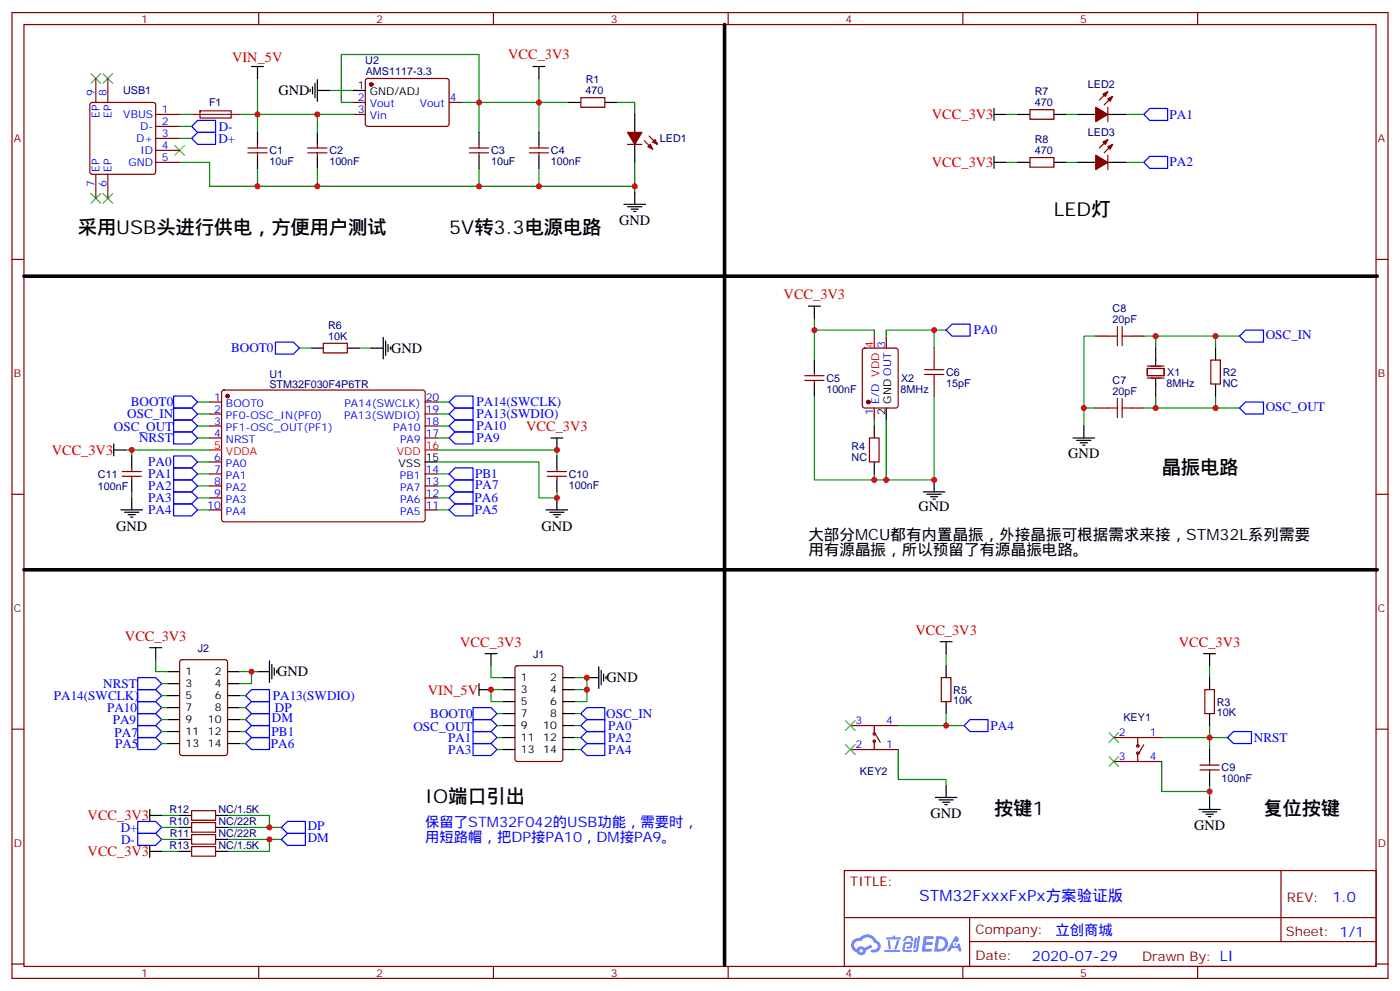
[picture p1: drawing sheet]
<svg xmlns="http://www.w3.org/2000/svg" width="412mm" height="292mm" viewBox="0 0 412 292" stroke-linecap="round" stroke-linejoin="round" font-family="sans-serif">
<g fill="none" stroke="#870000" stroke-width=".35">
<path d="M3.5 3.7h405.4v284.3h-405.4zM7.1 7.2h398.2v277.3h-398.2zM76.2 3.7v3.5M145.3 3.7v3.5M214.5 3.7v3.5M283.6 3.7v3.5M352.8 3.7v3.5M3.5 76.4h3.6M405.3 76.4h3.6M3.5 145.5h3.6M405.3 145.5h3.6M3.5 214.7h3.6"/>
<path d="M405.3 214.7h3.6M248.7 256.3h156.6v28.2h-156.6zM377.3 256.3v20.9M248.7 270.1h156.5M285.6 277.2h119.6M285.6 270.1v14.2M3.5 283.8h3.6M76.2 284.5v3.5M145.3 284.5v3.5M214.5 284.5v3.5M283.6 284.5v3.5M352.8 284.5v3.5"/>
<path d="M405.3 283.8h3.6"/>
</g>
<g fill="#5487ff">
<path d="M272.1 275.6h2.6l.3 .2-.1 .6h-2l-.1 1h1.6l.4 .4-.4 .3h-1.7l-.2 1.2 1.8 .1 .3 .3-.2 .4h-2.9z"/>
<path d="M281.4 275.7h.7l.4 1.3-.7 .3a.74 .74 0 0 0-1.1 .3 .74 .74 0 0 0 .5 1.1 .74 .74 0 0 0 .9-.7l.5-.3 .7 2.4h-.9l-.2-1h-1.9l-.5 1h-.9z"/>
<path d="M269.5 276.1h.6l-.4 2.9a.31 .31 0 0 1-.3 .3 .31 .31 0 0 1-.3-.3z"/>
<path d="M270.4 275.6h.6l-.5 4a.89 .89 0 0 1-.7 .7 .89 .89 0 0 1-.9-.3l1-.5z"/>
<path d="M266.8 275.8l.6-.2 1.2 .1 .5 1.3-.6 .1-.4-.9-1 .1a.95 .95 0 0 1-1 .8l-.1-.2z"/>
<path d="M266.4 277.5l1.8-.2a1.04 1.04 0 0 1 .6 1.1 1.04 1.04 0 0 1-.8 .9h-.7a.29 .29 0 0 1-.3-.4 .29 .29 0 0 1 .3-.2h.7l.2-.8h-1.4l-.4 1.7 1.9 .1a.29 .29 0 0 1 .3 .3 .29 .29 0 0 1-.3 .3h-2l-.4-.3 .2-2.1z"/>
<path d="M260.5 279.7h4.4a.3 .3 0 0 1 .3 .3 .3 .3 0 0 1-.3 .3h-4.3z"/>
<path d="M264.3 276.8h.6l-.5 1.6a1.02 1.02 0 0 1-.7 1.2l-.2-.3z"/>
<path d="M261.5 276.8h.6l.3 2.4-.3 .3-.3-.2z"/>
<path d="M261.1 276h1.9l.2-.5h.5l-.1 .5h1.5a.29 .29 0 0 1 .3 .3 .29 .29 0 0 1-.3 .3h-3.9z"/>
<path d="M275.8 275.6l-.6 4.5h1.4a2.27 2.27 0 0 0 2.7-2.3 2.27 2.27 0 0 0-2.7-2.2zM276.6 276.4a1.5 1.5 0 0 1 1.8 1.6 1.5 1.5 0 0 1-1.9 1.3h-.3z"/>
<path d="M251.4 276.8a2.09 2.09 0 0 0 1 3.5 1.37 1.37 0 0 0 1.5 .9 1.37 1.37 0 0 0 1.1-1.4l2-1-.5-.7-1.8 1a1.4 1.4 0 0 0-2.3 .4 1.32 1.32 0 0 1-.6-1.9 1.32 1.32 0 0 1 1.9-.4 2.02 2.02 0 0 1 2-1.3 2.02 2.02 0 0 1 1.8 1.6 1.09 1.09 0 0 1 1.1 1.4 1.09 1.09 0 0 1-1.6 .7 .41 .41 0 0 0-.5 .3 .41 .41 0 0 0 .4 .5 1.89 1.89 0 0 0 2.4-1.2 1.89 1.89 0 0 0-1.2-2.4 2.98 2.98 0 0 0-5-.6l-1 .1zM253.2 279.9a.52 .52 0 0 1 1 0 .52 .52 0 0 1-1 0z"/>
<circle cx="281.4" cy="277.9" r=".28"/>
</g>
<g fill="none" stroke="#870000" stroke-width=".35">
<path d="M26.7 30.4l.5-.2h18l.5 .2 .2 .5v19.7l-.3 .5-.4 .2h-18l-.5-.2-.2-.5v-19.7zM28.2 23.1v7.1M31.7 23.1v7.1M45.9 33.7h7M45.9 37.2h7M58.9 32.6h9.2v2.1h-9.2zM104.1 33.7h3.5M104.1 30.2h3.5M107.8 23.3l.5-.2 23.6 .1 .4 .6-.1 13-.6 .4h-23.6l-.4-.7v-12.7zM132.3 30.2h3.5M171.1 28.8h7.1v2.8h-7.1zM303.4 32.3h7v2.8h-7z"/>
<path d="M326.3 27l-2.5 2.5M326.3 31.6v4.2M327.7 28.4l-2.4 2.5M28.2 51.3v7.1M31.7 51.3v7.1M45.9 40.7h7M45.9 44.3h7M45.9 47.8h7M73 43.6h5.7M73 45h5.7M75.8 42.5v1.1M75.8 45v1"/>
<path d="M90.7 43.6h5.6M90.7 45h5.6M93.5 42.5v1.1M93.5 45v1M138.3 43.6h5.6M138.3 45h5.6M141.1 42.5v1.1M141.1 45v1M155.9 43.6h5.7M155.9 45h5.7M158.7 42.5v1.1M158.7 45v1"/>
<path d="M184.9 42.5h4.2M189.8 41.5l2.5 2.4M191.2 40l2.5 2.5M303.4 46.4h7v2.8h-7zM326.3 45.7v4.2M326.3 41.1l-2.5 2.5M327.7 42.5l-2.4 2.5M261.1 99v3.5M322.8 99h3.5M333.4 99h3.5M61.7 118.4h3.6M65.5 115l.5-.2 58.8 .1 .4 .6v37.7l-.7 .4h-58.8l-.4-.7v-37.4z"/>
<path d="M95.2 101.1h7.1v2.8h-7.1zM125.2 118.4h3.6M237.1 110.6h5.6M237.1 112h5.6M239.9 109.5v1.1M239.9 112v1.1M254.2 102.7l.5-.2h9.2l.6 .4 .1 16.5-.5 .7h-9.4l-.6-.4-.1-16.5zM275.2 102.5v3.5M275.2 113.1v3.5M338 108.5h4.9v2.1h-4.9zM338 111.3h4.9M338 107.8h4.9"/>
<path d="M356.7 106h2.8v7.1h-2.8zM36 138.8h5.6M38.8 137.8v1M61.7 121.9h3.6M61.7 125.4h3.6M61.7 128.9h3.6M61.7 136h3.6M61.7 139.5h3.6M125.2 121.9h3.6M125.2 125.4h3.6M125.2 128.9h3.6M125.2 139.5h3.6"/>
<path d="M161.2 138.8h5.7M164 137.8v1M256.1 128.9h2.8v7.1h-2.8zM257.5 120.1v3.5M322.8 120.1h3.5M333.4 120.1h3.5M36 140.2h5.6M38.8 140.2v1.1M61.7 143.1h3.6M61.7 146.6h3.6M61.7 150.1h3.6M125.2 143.1h3.6"/>
<path d="M125.2 146.6h3.6M125.2 150.1h3.6M161.2 140.2h5.7M164 140.2v1.1M53.2 194.4l.4-.2h12.7l.7 .4v27.1l-.4 .7h-13l-.6-.4-.1-27.1zM151.9 196.2l.5-.2h12.7l.7 .4v27.1l-.5 .6-12.9 .1-.7-.5v-27zM277.3 199.5h2.8v7.1h-2.8zM250.5 213.6h14.1M257.5 213.6v2.5M257.5 218.2v2.5M257.9 216.1l1.4 2.4M328.1 217.1h14.1"/>
<path d="M335.1 217.1v2.5M336.9 219.3l-1.4 2.4M354.9 203h2.8v7.1h-2.8zM56.4 238.7h7.1v2.8h-7.1zM250.5 220.7h14.1M328.1 224.2h14.1M335.1 221.7v2.5M353.5 226.7h5.6M353.5 225.2h5.6M356.3 224.2v1M356.3 226.7v1M56.4 242.2h7.1v2.8h-7.1z"/>
<path d="M56.4 245.7h7.1v2.8h-7.1zM56.4 249.2h7.1v2.9h-7.1z"/>
<circle cx="257.5" cy="216.1" r=".35"/>
<circle cx="257.5" cy="218.2" r=".35"/>
<circle cx="335.1" cy="219.6" r=".35"/>
<circle cx="335.1" cy="221.7" r=".35"/>
</g>
<g fill="#870000" stroke="#870000" stroke-width=".35">
<path d="M184.9 39h4.2l-2.1 3.5z"/>
<path d="M190.9 43.2l.7-.7 .7 1.4z"/>
<path d="M192.3 41.8l.7-.7 .7 1.4z"/>
<path d="M322.8 31.6l3.5 2.1-3.5 2.1z"/>
<path d="M326.3 29.1l1.4-.7-.7 1.4z"/>
<path d="M324.9 27.7l1.4-.7-.7 1.4z"/>
<path d="M322.8 45.7l3.5 2.1-3.5 2.1z"/>
<path d="M326.3 43.2l1.4-.7-.7 1.4z"/>
<path d="M324.9 41.8l1.4-.7-.7 1.4z"/>
<circle cx="67" cy="116.6" r=".53"/>
<circle cx="109.4" cy="24.9" r=".53"/>
<circle cx="255.8" cy="118.4" r=".53"/>
</g>
<path d="M257.5 99v3.5M61.7 132.5h3.6M125.2 132.5h3.6" fill="none" stroke="#f00" stroke-width=".35"/>
<g fill="none" stroke="#000" stroke-width=".35">
<path d="M74.1 19.6h3.5M75.8 19.6v3.5M157 19.6h3.5M158.7 19.6v3.5M75.8 39v3.5M91.4 26.3v.7M92.1 25.6v2.1M92.8 24.5v4.3M93.5 26.6h3.5M93.5 23.5v6.3M93.5 39v3.5M104.1 26.6h3.5"/>
<path d="M141.1 39v3.5M158.7 39v3.5M167.6 30.2h3.5M178.2 30.2h3.5M187 33.7v5.3M292.8 33.7h3.5M292.8 31.9v3.6M299.9 33.7h3.5M310.4 33.7h3.6M317.5 33.7h5.3M326.3 33.7h5.3M75.8 46v3.6"/>
<path d="M93.5 46v3.6M141.1 46v3.6M158.7 46v3.6M187 42.5v5.3M187 56.6v3.5M292.8 47.8h3.5M292.8 46v3.6M299.9 47.8h3.5M310.4 47.8h3.6M317.5 47.8h5.3M326.3 47.8h5.3M183.8 60.1h6.3"/>
<path d="M184.9 60.9h4.2M185.9 61.6h2.1M186.6 62.3h.7M112.9 99.3v6.4M238.1 90.1h3.6M239.9 90.1v3.6M91.7 102.5h3.5M102.3 102.5h3.5M109.4 102.5h3.5M113.6 100.4v4.2M114.3 101.4v2.1M115 102.1v.7"/>
<path d="M239.9 106v3.5M239.9 113.1v3.5M340.4 102.5v4.9M340.4 111.7v4.9M358.1 102.5v3.5M358.1 113.1v3.5M33.5 132.5h3.5M33.5 130.7v3.5M38.8 134.2v3.6M125.2 136h3.6M162.3 128.9h3.5M164 128.9v3.6"/>
<path d="M164 134.2v3.6M257.5 125.4v3.5M257.5 136v3.5M261.1 120.1v3.5M316.1 128.9h6.3M317.1 129.6h4.3M318.2 130.4h2.1M318.9 131.1h.7M319.3 125.4v3.5M35.6 150.1h6.4M36.7 150.8h4.2M37.7 151.5h2.2"/>
<path d="M38.5 152.2h.7M38.8 141.3v3.5M38.8 146.6v3.5M160.9 150.1h6.3M161.9 150.8h4.3M163 151.5h2.1M163.7 152.2h.7M164 141.3v3.5M164 146.6v3.5M272 144.8h6.3M273 145.5h4.3M274.1 146.2h2.1"/>
<path d="M274.8 146.9h.7M275.2 141.3v3.5M44.1 190.7h3.5M45.9 190.7v3.5M49.4 197.7h3.5M67 197.7h3.6M75.8 197.7h3.6M79.4 194.6v6.3M80.1 195.6v4.2M80.8 196.7v2.1M81.5 197.4v.7M142.9 192.4h3.5"/>
<path d="M144.6 192.4v3.6M148.2 199.5h3.5M165.8 199.5h3.5M172.9 199.5h3.5M176.4 196.3v6.4M177.1 197.4v4.2M177.8 198.4v2.2M178.5 199.1v.7M276.9 188.9h3.6M278.7 188.9v3.5M278.7 196v3.5M354.5 192.4h3.6"/>
<path d="M356.3 192.4v3.6M356.3 199.5v3.5M49.4 201.3h3.5M49.4 204.8h3.5M49.4 208.3h3.5M49.4 211.8h3.5M49.4 215.4h3.5M49.4 218.9h3.5M67 201.3h3.6M67 204.8h3.6M67 208.3h3.6M67 211.8h3.6"/>
<path d="M67 215.4h3.6M67 218.9h3.6M141.1 201.3v3.5M141.1 203h3.5M148.2 203h3.5M148.2 206.6h3.5M148.2 210.1h3.5M148.2 213.6h3.5M148.2 217.1h3.5M165.8 203h3.5M165.8 206.6h3.5M165.8 210.1h3.5"/>
<path d="M165.8 213.6h3.5M165.8 217.1h3.5M278.7 206.6v3.5M356.3 210.1v3.5M44.1 238.3v3.5M148.2 220.7h3.5M165.8 220.7h3.5M275.5 234.8h6.4M276.6 235.5h4.2M277.6 236.2h2.2M278.3 236.9h.7M278.7 231.2v3.6"/>
<path d="M353.1 238.3h6.4M354.2 239h4.2M355.2 239.7h2.2M356.3 220.7v3.5M356.3 227.7v3.5M356.3 234.8v3.5M44.1 240.1h3.5M44.1 248.9v3.5M44.1 250.6h3.5M52.9 240.1h3.5M52.9 250.6h3.5M52.9 243.6h3.5"/>
<path d="M52.9 247.1h3.5M63.5 240.1h3.5M63.5 250.6h3.5M63.5 243.6h3.5M63.5 247.1h3.5M356 240.4h.7"/>
</g>
<g fill="none" stroke="#008700" stroke-width=".35">
<path d="M52.9 33.7h3.5M52.9 37.2h3.5M70.6 33.7h5.2v5.3M75.8 23.1v10.6h17.7M97 26.6h7.1M104.1 30.2h-3.6v-14.1h40.6v14.1h-5.3M104.1 33.7h-10.6v5.3M141.1 39v-8.8h17.6v8.8M158.7 23.1v7.1h8.9M181.7 30.2h5.3v3.5M296.3 33.7h3.6M314 33.7h3.5"/>
<path d="M331.6 33.7h5.3M52.9 47.8h8.8v7.1h14.1v-5.3M52.9 40.7h3.5M93.5 49.6v5.3M141.1 49.6v5.3h-65.3M158.7 49.6v5.3h-17.6M187 47.8v7.1h-28.3M187 54.9v1.7M296.3 47.8h3.6M314 47.8h3.5M331.6 47.8h5.3M239.9 93.7v3.5"/>
<path d="M257.5 99v-1.8h-17.6v8.8M261.1 99v-1.8h14.1v5.3M275.2 97.2h3.5M322.8 99h-3.5v21.1h3.5M336.9 99h3.5v3.5M340.4 99h17.7v3.5M358.1 99h7M58.2 118.4h3.5M88.2 102.5h3.5M105.8 102.5h3.6M128.8 118.4h3.5M239.9 116.6v24.7h21.2v-17.7"/>
<path d="M275.2 116.6v24.7h-14.1M340.4 116.6v3.5h-3.5M358.1 116.6v3.5h-17.7M37 132.5h24.7M38.8 132.5v1.7M58.2 128.9h3.5M58.2 139.5h3.5M58.2 121.9h3.5M58.2 125.4h3.5M58.2 136h3.5M128.8 132.5h35.2v1.7M128.8 136h29.9v10.6h5.3v-1.8"/>
<path d="M128.8 128.9h3.5M128.8 139.5h3.5M128.8 121.9h3.5M128.8 125.4h3.5M257.5 123.6v1.8M257.5 139.5v1.8M319.3 120.1v5.3M358.1 120.1h7M38.8 144.8v1.8M58.2 150.1h3.5M58.2 143.1h3.5M58.2 146.6h3.5"/>
<path d="M128.8 150.1h3.5M128.8 143.1h3.5M128.8 146.6h3.5M45.9 194.2v3.5h3.5M70.6 197.7h3.5v3.6h-3.5M74.1 197.7h1.7M144.6 196v3.5h3.6M169.3 199.5h3.6v3.5h-3.6M278.7 192.4v3.6M356.3 196v3.5M47.6 204.8h1.8M47.6 208.3h1.8"/>
<path d="M47.6 215.4h1.8M47.6 218.9h1.8M47.6 211.8h1.8M47.6 201.3h1.8M70.6 204.8h1.7M70.6 208.3h1.7M70.6 215.4h1.7M70.6 218.9h1.7M70.6 211.8h1.7M146.4 217.1h1.8M146.4 213.6h1.8M146.4 210.1h1.8"/>
<path d="M148.2 203h-3.6v3.6h3.6M169.3 217.1h1.8M169.3 213.6h1.8M169.3 210.1h1.8M172.9 203v3.6h-3.6M264.6 213.6h14.1M278.7 210.1v3.5h5.3M342.2 217.1h19.4M356.3 213.6v7.1M146.4 220.7h1.8M169.3 220.7h1.8M264.6 220.7v8.8h14.1v1.7"/>
<path d="M342.2 224.2v8.8h14.1M356.3 231.2v3.6M47.6 247.1h5.3M47.6 243.6h5.3M47.6 240.1h5.3M47.6 250.6h5.3M67 240.1h12.4v3.5M67 247.1h15.9M67 243.6h15.9M79.4 247.1v3.5h-12.4"/>
</g>
<g fill="none" stroke="#3c3" stroke-width=".35">
<path d="M26.8 21.7l2.8 2.8M29.6 21.7l-2.8 2.8M30.3 21.7l2.9 2.8M33.2 21.7l-2.9 2.8M26.8 57l2.8 2.8M29.6 57l-2.8 2.8M30.3 57l2.9 2.8M33.2 57l-2.9 2.8M51.5 42.9l2.8 2.8M54.3 42.9l-2.8 2.8M249.1 219.3l2.8 2.8M249.1 212.2l2.8 2.8"/>
<path d="M251.9 219.3l-2.8 2.8M251.9 212.2l-2.8 2.8M326.7 215.7l2.8 2.8M329.5 215.7l-2.8 2.8M326.7 222.8l2.8 2.8M329.5 222.8l-2.8 2.8"/>
</g>
<path d="M56.4 33.7h14.2" fill="none" stroke="#8c2424" stroke-width=".35"/>
<g fill="none" stroke="#00f" stroke-width=".35">
<path d="M58.2 35.5h5.3v3.5h-5.3l-1.8-1.8zM338.7 31.9h5.3v3.6h-5.3l-1.8-1.8zM56.4 40.7l1.8-1.7h5.3v3.5h-5.3zM336.9 47.8l1.8-1.8h5.3v3.6h-5.3zM278.7 97.2l1.8-1.8h5.3v3.6h-5.3zM365.1 99l1.8-1.8h5.3v3.5h-5.3zM51.2 116.6h5.2l1.8 1.8-1.8 1.7h-5.2zM81.1 100.7h5.3l1.8 1.8-1.8 1.7h-5.3zM132.3 118.4l1.8-1.8h5.2v3.5h-5.2zM51.2 127.2h5.2l1.8 1.7-1.8 1.8h-5.2zM51.2 120.1h5.2l1.8 1.8-1.8 1.7h-5.2zM51.2 123.6h5.2l1.8 1.8-1.8 1.8h-5.2z"/>
<path d="M51.2 134.2h5.2l1.8 1.8-1.8 1.8h-5.2zM51.2 137.8h5.2l1.8 1.7-1.8 1.8h-5.2zM132.3 121.9l1.8-1.8h5.2v3.5h-5.2zM132.3 125.4l1.8-1.8h5.2v3.6h-5.2zM132.3 128.9l1.8-1.7h5.2v3.5h-5.2zM132.3 139.5l1.8-1.7h5.2v3.5h-5.2zM365.1 120.1l1.8-1.7h5.3v3.5h-5.3zM51.2 141.3h5.2l1.8 1.8-1.8 1.7h-5.2zM51.2 144.8h5.2l1.8 1.8-1.8 1.7h-5.2zM51.2 148.3h5.2l1.8 1.8-1.8 1.8h-5.2zM132.3 150.1l1.8-1.8h5.2v3.6h-5.2zM132.3 143.1l1.8-1.8h5.2v3.5h-5.2z"/>
<path d="M132.3 146.6l1.8-1.8h5.2v3.5h-5.2zM40.6 199.5h5.3l1.7 1.8-1.7 1.7h-5.3zM40.6 203h5.3l1.7 1.8-1.7 1.8h-5.3zM40.6 206.6h5.3l1.7 1.7-1.7 1.8h-5.3zM40.6 210.1h5.3l1.7 1.7-1.7 1.8h-5.3zM40.6 213.6h5.3l1.7 1.8-1.7 1.7h-5.3zM40.6 217.1h5.3l1.7 1.8-1.7 1.8h-5.3zM72.3 204.8l1.8-1.8h5.3v3.6h-5.3zM72.3 208.3l1.8-1.7h5.3v3.5h-5.3zM74.1 213.6h5.3v3.5h-5.3l-1.8-1.7zM74.1 217.1h5.3v3.6h-5.3l-1.8-1.8zM74.1 210.1h5.3v3.5h-5.3l-1.8-1.8z"/>
<path d="M139.3 208.3h5.3l1.8 1.8-1.8 1.7h-5.3zM139.3 215.4h5.3l1.8 1.7-1.8 1.8h-5.3zM139.3 218.9h5.3l1.8 1.8-1.8 1.7h-5.3zM139.3 211.8h5.3l1.8 1.8-1.8 1.8h-5.3zM171.1 210.1l1.8-1.8h5.3v3.5h-5.3zM171.1 213.6l1.8-1.8h5.3v3.6h-5.3zM171.1 217.1l1.8-1.7h5.3v3.5h-5.3zM284 213.6l1.8-1.8h5.2v3.6h-5.2zM361.6 217.1l1.8-1.7h5.3v3.5h-5.3zM171.1 220.7l1.8-1.8h5.3v3.5h-5.3zM40.6 241.8h5.3l1.7 1.8-1.7 1.8h-5.3zM40.6 245.4h5.3l1.7 1.7-1.7 1.8h-5.3z"/>
<path d="M82.9 243.6l1.8-1.8h5.3v3.6h-5.3zM82.9 247.1l1.8-1.7h5.3v3.5h-5.3z"/>
</g>
<path d="M326.3 99h2.8M329.1 96.1v5.7M330.6 99h2.8M330.6 96.1v5.7M272.3 110.2h5.7M272.3 108.8h5.7M275.2 106v2.8M275.2 110.2v2.9M329.1 117.3v5.6M330.6 117.3v5.6M326.3 120.1h2.8M330.6 120.1h2.8" fill="none" stroke="#a10000" stroke-width=".35"/>
<path d="M213.4 7.2v277M7.1 81.3h398.6M7.1 167.7h398.6" fill="none" stroke="#000" stroke-width="1.1"/>
<g fill="#c00">
<circle cx="144.6" cy="203" r=".88"/>
<circle cx="275.2" cy="97.2" r=".88"/>
<circle cx="38.8" cy="132.5" r=".88"/>
<circle cx="239.9" cy="97.2" r=".88"/>
<circle cx="358.1" cy="120.1" r=".88"/>
<circle cx="319.3" cy="120.1" r=".88"/>
<circle cx="340.4" cy="120.1" r=".88"/>
<circle cx="340.4" cy="99" r=".88"/>
<circle cx="358.1" cy="99" r=".88"/>
<circle cx="158.8" cy="54.9" r=".88"/>
<circle cx="141.1" cy="54.9" r=".88"/>
<circle cx="75.8" cy="54.9" r=".88"/>
<circle cx="158.8" cy="30.2" r=".88"/>
<circle cx="141.1" cy="30.2" r=".88"/>
<circle cx="187" cy="54.9" r=".88"/>
<circle cx="75.8" cy="33.7" r=".88"/>
<circle cx="93.5" cy="54.9" r=".88"/>
<circle cx="93.5" cy="33.7" r=".88"/>
<circle cx="356.3" cy="233" r=".88"/>
<circle cx="356.3" cy="217.1" r=".88"/>
<circle cx="278.7" cy="213.6" r=".88"/>
<circle cx="257.5" cy="141.3" r=".88"/>
<circle cx="261.1" cy="141.3" r=".88"/>
<circle cx="275.2" cy="141.3" r=".88"/>
<circle cx="164" cy="146.6" r=".88"/>
<circle cx="164" cy="132.5" r=".88"/>
<circle cx="79.4" cy="247.1" r=".88"/>
<circle cx="79.4" cy="243.6" r=".88"/>
<circle cx="74.1" cy="197.7" r=".88"/>
<circle cx="172.9" cy="199.5" r=".88"/>
<circle cx="172.9" cy="203" r=".88"/>
</g>
<g font-size="5.6">
<text x="310.4" y="63.7">LED灯</text>
<text x="22.9" y="69">采用USB头进行供电，方便用户测试</text>
<text x="132.3" y="69">5V转3.3电源电路</text>
<text x="342.2" y="139.5">晶振电路</text>
<text x="125.2" y="236.5">IO端口引出</text>
<text x="292.8" y="240.1">按键1</text>
<text x="372.2" y="240.1">复位按键</text>
</g>
<g font-size="4.6">
<text x="238.1" y="158.9">大部分MCU都有内置晶振，外接晶振可根据需求来接，STM32L系列需要</text>
<text x="238.1" y="163.5">用有源晶振，所以预留了有源晶振电路。</text>
</g>
<text font-size="4.6" fill="#00f" x="270.8" y="265.3">STM32FxxxFxPx方案验证版</text>
<g font-size="4.2" fill="#f00">
<text x="149.7" y="17.5">VCC_3V3</text>
<text x="68.4" y="18.2">VIN_5V</text>
<text x="274.5" y="35.1">VCC_3V3</text>
<text x="274.5" y="49.2">VCC_3V3</text>
<text x="230.8" y="88">VCC_3V3</text>
<text x="155" y="126.8">VCC_3V3</text>
<text x="15.2" y="133.9">VCC_3V3</text>
<text x="36.8" y="188.6">VCC_3V3</text>
<text x="135.6" y="190.3">VCC_3V3</text>
<text x="269.6" y="186.8">VCC_3V3</text>
<text x="347.3" y="190.3">VCC_3V3</text>
<text x="126" y="204.5">VIN_5V</text>
<text x="25.8" y="241.5">VCC_3V3</text>
<text x="25.8" y="252.1">VCC_3V3</text>
</g>
<g font-size="4.2">
<text x="82" y="28">GND</text>
<text x="182.4" y="66.1">GND</text>
<text x="115.2" y="103.9">GND</text>
<text x="314.7" y="134.9">GND</text>
<text x="270.6" y="150.5">GND</text>
<text x="34.2" y="156.2">GND</text>
<text x="159.5" y="156.2">GND</text>
<text x="81.7" y="199.1">GND</text>
<text x="178.7" y="200.9">GND</text>
<text x="274.1" y="240.9">GND</text>
<text x="351.7" y="244.4">GND</text>
</g>
<g font-size="4.2" fill="#00f">
<text x="125.2" y="243.6">保留了STM32F042的USB功能，需要时，</text>
<text x="125.2" y="247.8">用短路帽，把DP接PA10，DM接PA9。</text>
<text x="392.5" y="265.6">1.0</text>
<text x="310.9" y="275.1">立创商城</text>
<text x="304" y="282.9">2020-07-29</text>
</g>
<g font-size="3.9" fill="#00f">
<text x="344.5" y="34.9">PA1</text>
<text x="64.3" y="42">D+</text>
<text x="64.4" y="38.4">D-</text>
<text x="344.5" y="49">PA2</text>
<text x="286.9" y="98.4">PA0</text>
<text x="372.8" y="99.8">OSC_IN</text>
<text x="68.1" y="103.7">BOOT0</text>
<text x="38.5" y="119.6">BOOT0</text>
<text x="140.3" y="119.6">PA14(SWCLK)</text>
<text x="37.5" y="123.1">OSC_IN</text>
<text x="140.3" y="123.1">PA13(SWDIO)</text>
<text x="372.8" y="121">OSC_OUT</text>
<text x="33.6" y="127">OSC_OUT</text>
<text x="41" y="130.2">NRST</text>
<text x="140.3" y="126.6">PA10</text>
<text x="140.3" y="130.1">PA9</text>
<text x="43.7" y="137.3">PA0</text>
<text x="43.7" y="140.8">PA1</text>
<text x="140" y="144">PA7</text>
<text x="140" y="140.8">PB1</text>
<text x="43.7" y="144.4">PA2</text>
<text x="43.7" y="147.9">PA3</text>
<text x="139.8" y="147.8">PA6</text>
<text x="43.7" y="151.4">PA4</text>
<text x="139.8" y="151.3">PA5</text>
<text x="30.4" y="202.5">NRST</text>
<text x="15.9" y="206.1">PA14(SWCLK)</text>
<text x="31.5" y="209.6">PA10</text>
<text x="80.4" y="206">PA13(SWDIO)</text>
<text x="81" y="209.6">DP</text>
<text x="33.2" y="213.2">PA9</text>
<text x="80.1" y="212.5">DM</text>
<text x="121.8" y="215.2">OSC_OUT</text>
<text x="126.7" y="211.3">BOOT0</text>
<text x="178.6" y="211.3">OSC_IN</text>
<text x="179.2" y="214.8">PA0</text>
<text x="291.8" y="214.8">PA4</text>
<text x="33.8" y="216.9">PA7</text>
<text x="33.9" y="220.1">PA5</text>
<text x="79.8" y="220.1">PA6</text>
<text x="80" y="216.6">PB1</text>
<text x="132" y="218.4">PA1</text>
<text x="132" y="222">PA3</text>
<text x="179.1" y="218.3">PA2</text>
<text x="179.1" y="221.9">PA4</text>
<text x="369.4" y="218.4">NRST</text>
<text x="35.5" y="244.8">D+</text>
<text x="90.7" y="244.3">DP</text>
<text x="35.7" y="248.4">D-</text>
<text x="90.7" y="247.8">DM</text>
</g>
<g font-size="3.9" fill="#800">
<text x="250.5" y="260.9">TITLE:</text>
<text x="379.1" y="265.6">REV:</text>
<text x="287.4" y="275.1">Company:</text>
<text x="378.7" y="275.7">Sheet: 1/1</text>
<text x="287.4" y="282.8">Date:</text>
<text x="336.4" y="282.8">Drawn By: LI</text>
</g>
<g font-size="3.2" fill="#800">
<text x="41.6" y="6.7">1</text>
<text x="110.8" y="6.7">2</text>
<text x="179.9" y="6.7">3</text>
<text x="249.1" y="6.7">4</text>
<text x="318.2" y="6.7">5</text>
<text x="4.1" y="41.8">A</text>
<text x="405.9" y="41.8">A</text>
<text x="4.1" y="110.9">B</text>
<text x="405.9" y="110.9">B</text>
<text x="4.1" y="180.1">C</text>
<text x="405.9" y="180.1">C</text>
<text x="4.1" y="249.2">D</text>
<text x="405.9" y="249.2">D</text>
<text x="41.6" y="287.5">1</text>
<text x="110.8" y="287.5">2</text>
<text x="179.9" y="287.5">3</text>
<text x="249.1" y="287.5">4</text>
<text x="318.2" y="287.5">5</text>
</g>
<g font-size="3.2" fill="#000080">
<text x="107.6" y="19">U2</text>
<text x="107.7" y="22.1">AMS1117-3.3</text>
<text x="36.3" y="27.8">USB1</text>
<text x="172.5" y="27.7">470</text>
<text x="172.5" y="24.5">R1</text>
<text x="304.8" y="28">R7</text>
<text x="320.4" y="26">LED2</text>
<text x="61.6" y="31.3">F1</text>
<text x="304.8" y="31.2">470</text>
<text x="194.4" y="41.9">LED1</text>
<text x="320.4" y="40.1">LED3</text>
<text x="79.4" y="45.5">C1</text>
<text x="97" y="45.4">C2</text>
<text x="144.6" y="45.5">C3</text>
<text x="162.3" y="45.4">C4</text>
<text x="304.8" y="45.3">470</text>
<text x="304.8" y="42.2">R8</text>
<text x="79.4" y="48.6">10uF</text>
<text x="97" y="48.6">100nF</text>
<text x="144.6" y="48.6">10uF</text>
<text x="162.3" y="48.6">100nF</text>
<text x="327.7" y="95.1">20pF</text>
<text x="327.7" y="91.9">C8</text>
<text x="96.7" y="100">10K</text>
<text x="96.7" y="96.8">R6</text>
<text x="79.4" y="111.4">U1</text>
<text x="243.4" y="112.5">C5</text>
<text x="265.4" y="112.5">X2</text>
<text x="278.7" y="113.8">15pF</text>
<text x="278.7" y="110.7">C6</text>
<text x="327.7" y="113">C7</text>
<text x="343.6" y="113.9">8MHz</text>
<text x="343.9" y="110.7">X1</text>
<text x="360.2" y="113.8">NC</text>
<text x="360.2" y="110.7">R2</text>
<text x="79.3" y="114.2">STM32F030F4P6TR</text>
<text x="243.4" y="115.6">100nF</text>
<text x="265.3" y="115.6">8MHz</text>
<text x="327.7" y="116.2">20pF</text>
<text x="250.8" y="132.6">R4</text>
<text x="250.9" y="135.7">NC</text>
<text x="28.9" y="140.7">C11</text>
<text x="167.6" y="143.8">100nF</text>
<text x="167.6" y="140.7">C10</text>
<text x="28.8" y="144.2">100nF</text>
<text x="58.2" y="191.8">J2</text>
<text x="157" y="193.6">J1</text>
<text x="280.8" y="207.3">10K</text>
<text x="280.8" y="204.2">R5</text>
<text x="358.4" y="207.7">R3</text>
<text x="330.9" y="212.1">KEY1</text>
<text x="358.4" y="210.9">10K</text>
<text x="359.8" y="227.1">C9</text>
<text x="253.3" y="228.1">KEY2</text>
<text x="359.8" y="230.3">100nF</text>
<text x="49.9" y="239.4">R12</text>
<text x="64.4" y="239.4">NC/1.5K</text>
<text x="49.9" y="243">R10</text>
<text x="64.4" y="243">NC/22R</text>
<text x="49.9" y="250">R13</text>
<text x="50" y="246.5">R11</text>
<text x="64.4" y="246.5">NC/22R</text>
<text x="64.4" y="250">NC/1.5K</text>
</g>
<g font-size="3.2" fill="#00f">
<text x="27.9" y="28.4" transform="rotate(-90 27.9 28.4)">9</text>
<text x="31.4" y="28.4" transform="rotate(-90 31.4 28.4)">8</text>
<text x="105.4" y="29.8">2</text>
<text x="132.5" y="29.8">4</text>
<text x="29.3" y="34.8" transform="rotate(-90 29.3 34.8)">EP</text>
<text x="32.8" y="34.8" transform="rotate(-90 32.8 34.8)">EP</text>
<text x="36.3" y="34.7">VBUS</text>
<text x="47.6" y="33.3">1</text>
<text x="105.4" y="33.3">3</text>
<text x="108.9" y="31.6">Vout</text>
<text x="108.9" y="35.1">Vin</text>
<text x="123.6" y="31.6">Vout</text>
<text x="40.1" y="41.8">D+</text>
<text x="41.3" y="38.3">D-</text>
<text x="47.6" y="36.9">2</text>
<text x="47.6" y="40.4">3</text>
<text x="41.4" y="45.3">ID</text>
<text x="47.6" y="43.9">4</text>
<text x="47.6" y="47.4">5</text>
<text x="29.3" y="50.6" transform="rotate(-90 29.3 50.6)">EP</text>
<text x="32.8" y="50.6" transform="rotate(-90 32.8 50.6)">EP</text>
<text x="37.9" y="48.9">GND</text>
<text x="27.9" y="55.1" transform="rotate(-90 27.9 55.1)">7</text>
<text x="31.4" y="55.1" transform="rotate(-90 31.4 55.1)">6</text>
<text x="260.7" y="102.3" transform="rotate(-90 260.7 102.3)">3</text>
<text x="63.1" y="118">1</text>
<text x="66.6" y="119.8">BOOT0</text>
<text x="101.4" y="119.8">PA14(SWCLK)</text>
<text x="125.4" y="118">20</text>
<text x="258.9" y="118.8" transform="rotate(-90 258.9 118.8)">E/D VDD</text>
<text x="63.1" y="121.5">2</text>
<text x="63.1" y="125.1">3</text>
<text x="66.6" y="123.3">PF0-OSC_IN(PF0)</text>
<text x="101.3" y="123.3">PA13(SWDIO)</text>
<text x="125.4" y="125.1">18</text>
<text x="125.4" y="121.5">19</text>
<text x="257.2" y="122.3" transform="rotate(-90 257.2 122.3)">1</text>
<text x="63.1" y="128.6">4</text>
<text x="66.6" y="126.8">PF1-OSC_OUT(PF1)</text>
<text x="66.6" y="130.4">NRST</text>
<text x="115.8" y="126.8">PA10</text>
<text x="117.8" y="130.4">PA9</text>
<text x="125.4" y="128.6">17</text>
<text x="63.1" y="135.6">6</text>
<text x="66.6" y="137.4">PA0</text>
<text x="63.1" y="139.2">7</text>
<text x="63.1" y="142.7">8</text>
<text x="66.6" y="140.9">PA1</text>
<text x="117.8" y="140.9">PB1</text>
<text x="125.4" y="142.7">13</text>
<text x="125.4" y="139.2">14</text>
<text x="61.1" y="149.8">10</text>
<text x="63.1" y="146.2">9</text>
<text x="66.6" y="144.5">PA2</text>
<text x="66.6" y="148">PA3</text>
<text x="117.8" y="148">PA6</text>
<text x="117.8" y="144.5">PA7</text>
<text x="125.4" y="149.8">11</text>
<text x="125.4" y="146.2">12</text>
<text x="66.6" y="151.5">PA4</text>
<text x="117.8" y="151.5">PA5</text>
<text x="252" y="213.3">3</text>
<text x="261.1" y="213.3">4</text>
<text x="252" y="220.3">2</text>
<text x="261.1" y="220.3">1</text>
<text x="329.6" y="216.8">2</text>
<text x="338.7" y="216.8">1</text>
<text x="329.6" y="223.8">3</text>
<text x="338.7" y="223.8">4</text>
</g>
<g font-size="3.2">
<text x="105.4" y="26.3">1</text>
<text x="108.9" y="28">GND/ADJ</text>
<text x="262.5" y="118.8" transform="rotate(-90 262.5 118.8)">GND OUT</text>
<text x="260.7" y="122.3" transform="rotate(-90 260.7 122.3)">2</text>
<text x="117.4" y="137.4">VSS</text>
<text x="125.4" y="135.6">15</text>
<text x="54.7" y="198.8">1</text>
<text x="54.7" y="202.3">3</text>
<text x="63.2" y="198.8">2</text>
<text x="63.2" y="202.3">4</text>
<text x="153.5" y="200.6">1</text>
<text x="162" y="200.6">2</text>
<text x="54.7" y="205.8">5</text>
<text x="54.7" y="209.4">7</text>
<text x="63.2" y="205.8">6</text>
<text x="63.2" y="209.4">8</text>
<text x="153.5" y="204.1">3</text>
<text x="153.5" y="207.6">5</text>
<text x="162" y="204.1">4</text>
<text x="162" y="207.6">6</text>
<text x="54.7" y="212.9">9</text>
<text x="61.2" y="212.9">10</text>
<text x="153.5" y="211.1">7</text>
<text x="153.5" y="214.7">9</text>
<text x="160" y="214.7">10</text>
<text x="162" y="211.1">8</text>
<text x="54.7" y="216.4">11</text>
<text x="54.7" y="220">13</text>
<text x="61.2" y="216.4">12</text>
<text x="61.2" y="220">14</text>
<text x="153.5" y="218.2">11</text>
<text x="153.5" y="221.7">13</text>
<text x="160" y="218.2">12</text>
<text x="160" y="221.7">14</text>
</g>
<g font-size="3.2" fill="#f00">
<text x="257.2" y="102.3" transform="rotate(-90 257.2 102.3)">4</text>
<text x="63.1" y="132.1">5</text>
<text x="66.6" y="133.9">VDDA</text>
<text x="116.9" y="133.9">VDD</text>
<text x="125.4" y="132.1">16</text>
</g>
</svg>
